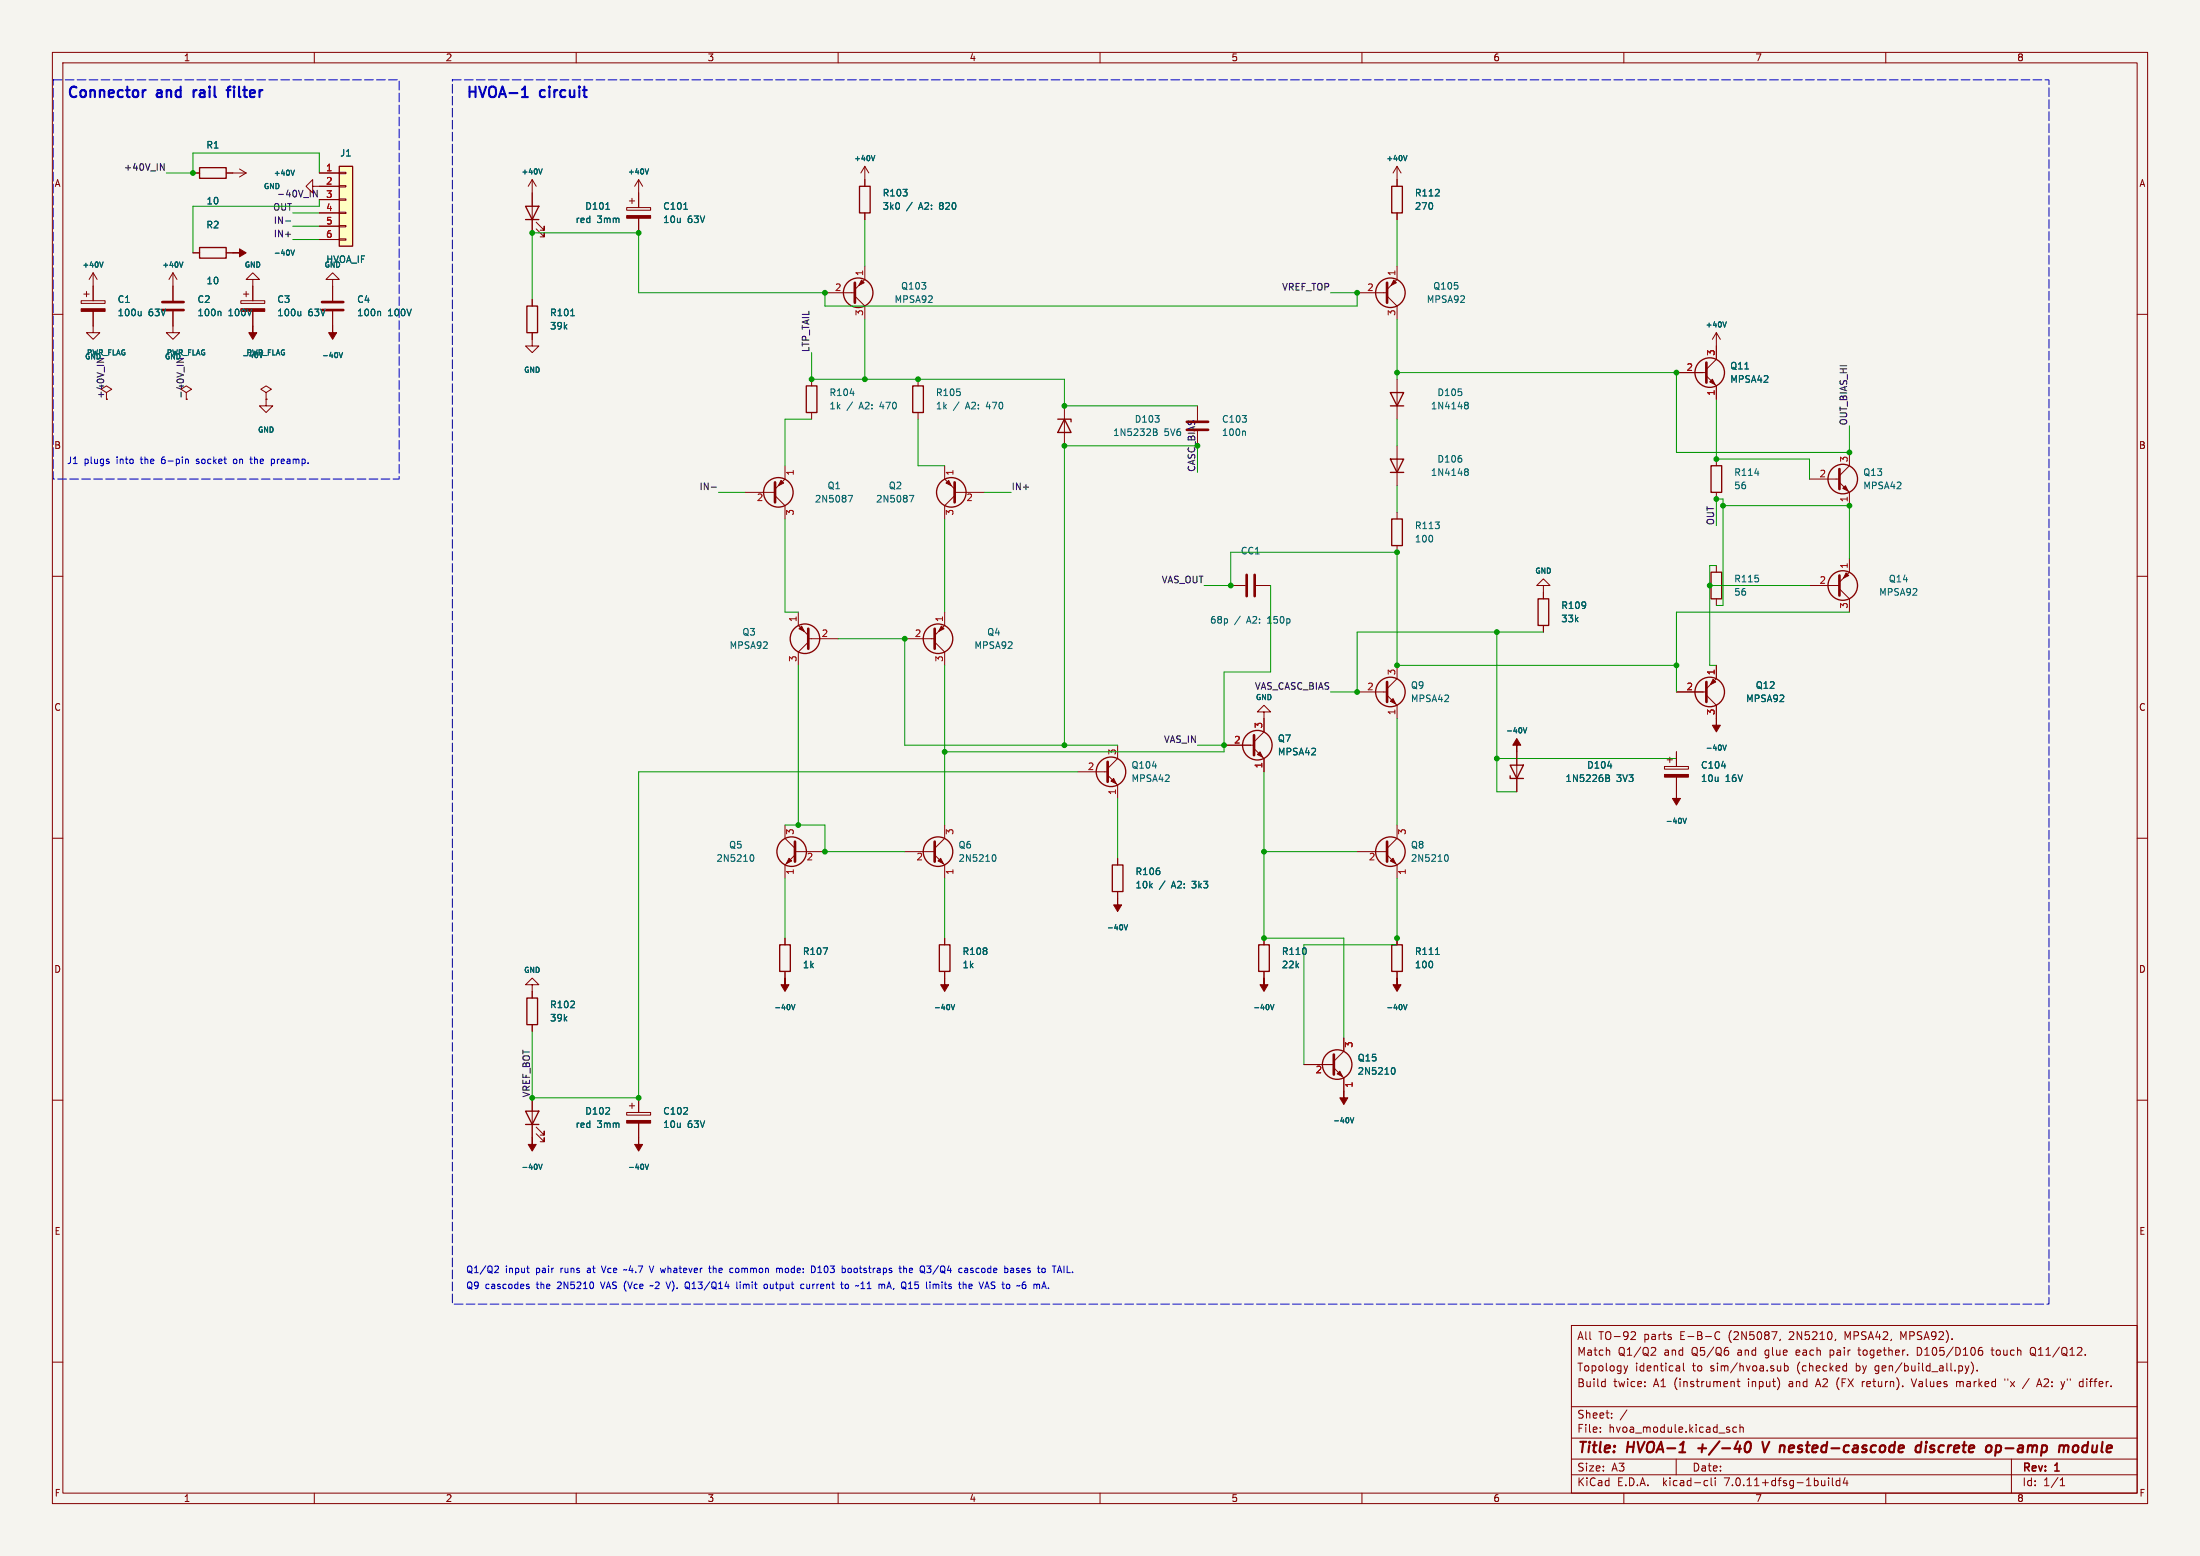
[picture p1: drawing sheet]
<svg xmlns="http://www.w3.org/2000/svg" width="420mm" height="297mm" viewBox="0 0 420 297" stroke-linecap="round" stroke-linejoin="round" font-family="sans-serif">
<path d="M0 0h420v297h-420z" fill="#f5f4ef" stroke="#f5f4ef" stroke-width=".19"/>
<g fill="none" stroke="#840000" stroke-width=".19">
<path d="M10 10h400v277h-400zM12 12h396v273h-396zM60 10v2M110 10v2M160 10v2M210 10v2M260 10v2M310 10v2M360 10v2M36.8 33h1.3M43.2 33h3.8M45.7 32.3l1.3 .7"/>
<path d="M47 33l-1.3 .8M59.7 35.6v-1.3l-1.3 1.3 1.3 1.2v-1.2h5.1M61 33h3.8M61 38.1h3.8M64.8 38h1.2v.2h-1.2zM64.8 35.4h1.2v.3h-1.2zM64.8 32.9h1.2v.2h-1.2zM101.6 34.3v10.2M101.6 34.3l-.8 1.3M101.6 34.3l.8 1.3M119.6 39.6h4.6v.5h-4.6zM120.1 38.4h1.1"/>
<path d="M120.6 37.8v1.1M121.9 34.3l-.7 1.3M121.9 34.3v5.3M121.9 34.3l.8 1.3M165.1 31.8l-.8 1.2M165.1 31.8v3.8M165.1 31.8l.8 1.2M266.7 31.8v3.8M266.7 31.8l-.8 1.2M266.7 31.8l.8 1.2M10 60h2M15.5 57.4h4.6v.5h-4.6z"/>
<path d="M16 56.1h1M16.5 55.6v1M17.8 59.4v4.1h1.2l-1.2 1.3-1.3-1.3h1.3M17.8 52.1l-.8 1.2M17.8 52.1v5.3M17.8 52.1l.7 1.2M33 59.4v4.1h1.3l-1.3 1.3-1.3-1.3h1.3M33 52.1v5.3M33 52.1l-.7 1.2M33 52.1l.8 1.2M36.8 48.3h1.3M43.2 48.3h1.2"/>
<path d="M46 57.4h4.5v.5h-4.5zM46.5 56.1h1M47 55.6v1M48.3 53.3h1.2l-1.2-1.2-1.3 1.2h1.3v4.1M48.3 59.4v2.8M61 40.6h3.8M61 43.2h3.8M61 45.7h3.8M63.5 53.3h1.3l-1.3-1.2-1.3 1.2h1.3v4.1M63.5 59.4v2.8M64.8 45.6h1.2v.2h-1.2zM64.8 43.1h1.2v.2h-1.2z"/>
<path d="M64.8 40.5h1.2v.3h-1.2zM101.6 57.2v1.2M102.4 43.7l1.5 1.5v-.7v.7h-.8M102.4 42.4l1.5 1.5v-.7v.7h-.8M121.9 41.7v2.8M157.5 55.9h5.7M163.2 56.5l1.9 1.9v2.6M165.1 40.6v1.3M165.1 50.8v2.5l-1.9 1.9M259.1 55.9h5.7M264.8 56.5l1.9 1.9v2.6M266.7 40.6v1.3"/>
<path d="M266.7 50.8v2.5l-1.9 1.9M408 60h2M20.3 74.9l1-.6-1-.6-1 .6 1 .6v1.3M35.6 74.9l1-.6-1-.6-1.1 .6 1.1 .6v1.3M50.8 76.2v1.3h1.3l-1.3 1.2-1.3-1.2h1.3M50.8 74.9l1-.6-1-.6-1 .6 1 .6v1.3M50.8 76.2h.1M101.6 63.5v2.5h1.3l-1.3 1.3-1.3-1.3h1.3M154.9 72.4v1.3M154.9 78.7v1.3M175.3 72.4v1.3M175.3 78.7v1.3"/>
<path d="M203.2 77.5v7.6M228.6 77.5v2.8M266.7 72.4v7.6M320 71.1h5.8M325.8 71.8l1.9 1.9v2.5M327.7 63.5v5.1l-1.9 1.9M327.7 63.5l-.8 1.3M327.7 63.5l.7 1.3M142.2 94h5.8M148 94.6l1.9 1.9v2.6M149.9 88.9v2.5l-1.9 1.9M180.3 88.9v2.5l1.9 1.9"/>
<path d="M182.2 94h5.8M182.2 94.6l-1.9 1.9v2.6M266.7 85.1v7.6M266.7 97.8v1.3M327.7 87.6v1.3M327.7 94v1.3M345.4 91.4h5.8M351.2 92.1l1.9 1.9v2.5M353.1 86.4v2.5l-1.9 1.9M10 110h2M152.4 116.8v2.6l1.9 1.9M180.3 116.8v2.6l-1.9 1.9"/>
<path d="M234.9 111.8h2.8M239.8 111.8h2.8M266.7 104.1v1.3M294.6 111.8h1.3l-1.3-1.3-1.2 1.3h1.2v2.5M294.6 119.4v1.3M327.7 108v1.2M327.7 114.3v1.3M345.4 111.8h5.8M351.2 112.4l1.9 1.9v2.5M353.1 106.7v2.5l-1.9 1.9M408 110h2M154.3 122.6l-1.9 1.9v2.5"/>
<path d="M154.3 121.9h5.7M172.7 121.9h5.7M178.4 122.6l1.9 1.9v2.5M241.3 135.9h1.3l-1.3-1.3-1.3 1.3h1.3v3.8l-1.9 1.9M259.1 132.1h5.7M264.8 132.7l1.9 1.9v2.6M266.7 127v2.5l-1.9 1.9M320 132.1h5.8M325.8 132.7l1.9 1.9v2.6M327.7 127v2.5l-1.9 1.9M10 160h2M149.9 157.5v2.5l1.9 1.9"/>
<path d="M180.3 157.5v2.5l-1.9 1.9M205.7 147.3h5.8M211.5 148l1.9 1.9v2.5M213.4 142.2v2.6l-1.9 1.9M233.7 142.2h5.7M239.4 142.9l1.9 1.9v2.5M266.7 157.5v2.5l-1.9 1.9M289.6 143.5v7.6M317.8 146.3h4.5v.5h-4.5zM318.3 145h1M318.8 144.5v1M320 143.5v2.8"/>
<path d="M320 148.3v2.8M408 160h2M149.9 179.1v1.2M151.8 163.2l-1.9 1.9v2.5M151.8 162.6h5.7M172.7 162.6h5.7M178.4 163.2l1.9 1.9v2.5M180.3 179.1v1.2M213.4 163.8v1.3M213.4 170.2v1.3M241.3 179.1v1.2M259.1 162.6h5.7"/>
<path d="M264.8 163.2l1.9 1.9v2.5M266.7 179.1v1.2M101.6 188h1.3l-1.3-1.3-1.3 1.3h1.3v2.5M101.6 195.6v1.3M149.9 185.4v1.3M180.3 185.4v1.3M241.3 185.4v1.3M256.5 198.1v2.6l-1.9 1.9M266.7 185.4v1.3M10 210h2M101.6 209.6v7.6M102.4 216.4l1.5 1.5v-.7v.7h-.8"/>
<path d="M102.4 215.1l1.5 1.6v-.8v.8h-.8M119.6 212.3h4.6v.6h-4.6zM120.1 211.1h1.1M120.6 210.6v1M121.9 209.6v2.7M121.9 214.4v2.8M248.9 203.2h5.7M254.6 203.8l1.9 1.9v2.6M408 210h2M10 260h2M300 253h108v32h-108zM307.2 257.8l.1 .9"/>
<path d="M311.6 254.2l.5 .1 .1 .3-.9 1.1h.9M315.4 257.2l.5 .1 .2 .3-.9 1.1h.9M328.3 254.3a.6 .6 0 0 0-.7 0 .6 .6 0 0 0-.2 .7 .56 .56 0 0 0 .3 .6 .56 .56 0 0 0 .6-.1M329.9 257.8l.1 .2-.1 .6M339.9 255.6l-.2 .3M349.4 257.7v1.5M349.4 258.6l.1 .1M349.5 257.7l-.1 .1M350.4 255.6v.2M354.7 257.7h.5M354.9 257.2v1.3l.2 .2M363.4 255.3l-.5-1.1v1.5"/>
<path d="M366.6 257.3l-.6-.1v1.5l.6-.1M376.3 260a1.73 1.73 0 0 1 0 2.3M377.9 257.8h.3l.3 .2-.1 .5-.5 .2M378.1 257.2h.3M380.1 257.7h.6M380.3 257.2v1.3l.4 .2M388.4 257.3a.5 .5 0 0 0-.6-.1 .5 .5 0 0 0-.2 .5v.5a.5 .5 0 0 0 .2 .4 .5 .5 0 0 0 .6 0l-.5-.3M408 260h2M300 278.5h108M300 274.5h108M300 268.5h108M305.5 273.2v.2"/>
<path d="M305.5 272.5v.1M306 263.7l.4 .1M306.4 263.2v1.5M306.4 264.6l-.4 .1M307.7 270.5v.2M307.7 269.8v.1M310 260.7l.4 1M310.4 261.7l-.2 .3M310.6 269.1l-1.3 1.9M310.7 260.7l-.3 1M314 264.5v.2M314 263.8v.1"/>
<path d="M320 278.5v3M320.2 260.7l.4 .1 .1 .9M320.7 261.6l-.5 .1M320.7 261l-.5 .1M321.4 260.2v1.3l.2 .2M330 272.9l.2 .2-.2 .3M330 272.4l.2 .1M330.9 263.7l.2 .2v.8M331.5 272.5l-.4-.1-.3 .3 .1 .6h.6M331.6 263.7h.6M331.8 263.2v1.3l.4 .2M332.2 272.5l.2-.1 .3 .1 .1 .9"/>
<path d="M332.2 271.9v1.5M339.9 261.5l-.4 .2M339.9 260.7v1M340.7 260.8l.4-.1 .3 .3-.2 .6h-.5M340.7 260.2v1.5M352.4 260.7l.1 .1M352.5 261.6l-.1 .1M352.5 260.2v1.5M355.5 263.7v1M355.8 263.7l-.3 .3M364.9 263.2l.5 1.5M373.5 263.7v1"/>
<path d="M374.1 263.8l-.4-.1-.2 .1M375.2 260.7l.3 1M375.5 261.7l-.3 .5M375.9 260.7l-.4 1M377.4 261.5v.2M382.7 263.2v.3M383.3 263.2v.3M384 278.5v6.5M387.4 263.1l-1.3 1.9M388.8 264.7l.5-1.5 .5 1.5M388.9 264.3h.8M60 285v2"/>
<path d="M110 285v2M160 285v2M210 285v2M260 285v2M300 281.5h108M310 285v2M325.6 282.6l.4 .1M326 283.5l-.4 .1M326.7 282.1v1.3l.2 .2M327.4 282.1v.1M327.4 282.6v1M349.1 282.1v.1"/>
<path d="M349.1 282.6v1M349.8 282.1v1.3l.2 .2M351.2 282.7l-.4-.1-.3 .3 .2 .6h.5M351.2 282.1v1.5M352.2 282l-.3 1.1h.9M352.6 282.6v1M360 285v2M393.3 283.6h.9M393.3 282.5l.4-.4v1.5"/>
</g>
<path d="M324.2 276.4h1.5M333.4 275.4a.46 .46 0 0 1 .5-.2 .46 .46 0 0 1 .3 .4 1.15 1.15 0 0 1-.8 1.6l-.1-.1a1.53 1.53 0 0 1 .1-1.7zM336.4 275.2l.5 2 .9-2M366.7 276a.66 .66 0 0 0-1 .3v.5l.1 .3h.8M366.8 275.2l-.2 2M367.7 275.9l-.2 1.3M367.8 275.2l-.1 .1 .1 .1M367.8 275.2v.2M381.1 276h.8l.1 .3v.5a.66 .66 0 0 1-1 .3M381.1 275.9l-.2 2M394.2 276h.6v1.2M395.9 276.1a.52 .52 0 0 1 .5-.2 .52 .52 0 0 1 .4 .4l-.1 .5a.55 .55 0 0 1-.5 .4 .55 .55 0 0 1-.5-.4z" fill="none" stroke="#840000" stroke-width=".4"/>
<g fill="none" stroke="#006464" stroke-width=".19">
<path d="M56.2 32.5l-.3 1M103.5 32.2l-.3 1M115.7 39.9h.7M123.8 32.2l-.3 1M130.5 39.9h.8M167 29.7l-.3 1M268.6 29.7l-.3 1M19.7 50l-.3 1M26.9 59.4v.9M34.9 50l-.3 1M42 59.4l.2 .2v.7M55.5 47.7l.4 1 .3-1"/>
<path d="M57.4 59.4v.9M72.5 59.4l.2 .2v.7M26.9 60.1l-.1 .2M57.4 60.1l-.2 .2M64.7 67.3l.4 1 .3-1M108.9 60.3h.8M162.3 75.1h.8M279.7 76.8h.4l.1 .1 .1 .2-.2 .2M279.7 77.3h.1M279.8 77.3h.3M279.8 77.3l-.1 .1M280.1 77.3l.2 .3-.1 .3-.1 .1h-.4"/>
<path d="M329.6 61.4l-.4 1M161.9 94.6h.9l-.6 1.2M173.6 94.6h.8l-.5 1.2M220.2 81.9l.6 .1 .1 .2-.3 .3M220.2 82.5h.4M220.6 82.5l.3 .2v.3l-.7 .1M237.6 82.3l.2 .2v.6M279.7 90h.1M279.7 89.5h.4l.1 .1 .1 .2-.2 .2M279.8 90h.3M279.8 90l-.1 .1M280.1 90l.2 .3-.1 .3-.1 .1h-.4"/>
<path d="M335 90.3h.8M290.8 138.9l.3 1 .4-1M306.6 147.9l.6 .1v.3l-.2 .2M306.6 148.5h.4M306.9 146.2h.8M307 148.5l.3 .2-.1 .3-.6 .2M321.3 156.2l.3 1 .3-1M328.7 146.2h.7M328.9 142.2l.3 1 .4-1M143.4 163.2l.1-.1a.68 .68 0 0 1 .4 .7 .68 .68 0 0 1-.4 .6l-.1-.1M189.6 163.2l.1-.1a.68 .68 0 0 1 .4 .7 .68 .68 0 0 1-.4 .6l-.1-.1M214.6 176.5l.3 1 .4-1"/>
<path d="M275.9 163.2l.2-.1a.68 .68 0 0 1 .4 .7 .68 .68 0 0 1-.4 .6l-.2-.1M151.1 191.7l.3 1 .4-1M157.1 180.9h.9l-.6 1.3M181.6 191.7l.3 1 .3-1M242.5 191.7l.4 1 .3-1M267.9 191.7l.4 1 .3-1M274 182.2h.8M257.8 213.3l.3 1 .3-1M265.8 203.8h.1a.68 .68 0 0 1 .4 .6 .68 .68 0 0 1-.4 .6h-.1M102.8 222.2l.4 1 .3-1M123.2 222.2l.3 1 .3-1"/>
</g>
<g fill="none" stroke="#840000" stroke-width=".51">
<path d="M31 59.2h4.1M31 57.7h4.1M61.5 59.2h4M61.5 57.7h4M325.8 69.2v3.8M148 92.1v3.8M182.2 92.1v3.8M226.6 82h4M226.6 80.5h4M351.2 89.5v3.8M238 109.7v4.1M239.5 109.7v4.1"/>
<path d="M264.8 130.2v3.8M211.5 145.4v3.8M239.4 140.3v3.8M151.8 160.7v3.8M178.4 160.7v3.8M264.8 160.7v3.8M254.6 201.3v3.8"/>
</g>
<g fill="#840000" stroke="#840000" stroke-width=".19">
<path d="M149.1 91.7l.5 .5-1 .5z"/>
<path d="M164.5 53.5l.5 .5-1 .5z"/>
<path d="M266.1 53.5l.5 .5-1 .5z"/>
<path d="M326.4 72.9l.5-.5 .5 1z"/>
<path d="M119.6 41.1h4.6v.6h-4.6z"/>
<path d="M351.8 93.2l.5-.5 .5 1z"/>
<path d="M180.3 186.7v1.3h.8l-.8 1.2-.7-1.2h.7z"/>
<path d="M149.9 186.7v1.3h.7l-.7 1.2-.8-1.2h.8z"/>
<path d="M150.6 163.8l.5 .5-1 .5z"/>
<path d="M179.1 164.3l.5-.5 .5 1z"/>
<path d="M352.4 109.3l.5 .6-1 .5z"/>
<path d="M265.4 133.9l.5-.5 .5 1z"/>
<path d="M289.6 141l.7 1.2h-.7v1.3v-1.3h-.8z"/>
<path d="M121.9 217.2v1.2h.8l-.8 1.3-.7-1.3h.7z"/>
<path d="M327.7 137.2v1.2h.7l-.7 1.3-.8-1.3h.8z"/>
<path d="M101.6 217.2v1.2h.8l-.8 1.3-.8-1.3h.8z"/>
<path d="M119.6 213.9h4.6v.5h-4.6z"/>
<path d="M317.8 147.8h4.5v.5h-4.5z"/>
<path d="M48.3 62.2v1.3h.7l-.7 1.3-.8-1.3h.8z"/>
<path d="M265.4 164.3l.5-.5 .5 1z"/>
<path d="M46 58.9h4.5v.5h-4.5z"/>
<path d="M266.7 186.7v1.3h.8l-.8 1.2-.8-1.2h.8z"/>
<path d="M44.4 48.3h1.3v-.8l1.3 .8-1.3 .7v-.7z"/>
<path d="M180.6 92.2l.5-.5 .5 1z"/>
<path d="M152.5 120l.5-.5 .5 1z"/>
<path d="M320 151.1v1.3h.8l-.8 1.3-.7-1.3h.7z"/>
<path d="M256.5 208.3v1.3h.8l-.8 1.2-.7-1.2h.7z"/>
<path d="M255.3 205l.5-.5 .5 1z"/>
<path d="M241.3 186.7v1.3h.8l-.8 1.2-.8-1.2h.8z"/>
<path d="M213.4 171.5v1.2h.7l-.7 1.3-.8-1.3h.8z"/>
<path d="M15.5 58.9h4.6v.5h-4.6z"/>
<path d="M327 129.7l.5 .5-1 .5z"/>
<path d="M212.1 149.1l.5-.5 .5 1z"/>
<path d="M240 144l.5-.5 .5 1z"/>
<path d="M179.7 119.5l.5 .5-1 .5z"/>
<path d="M63.5 62.2v1.3h.8l-.8 1.3-.8-1.3h.8z"/>
</g>
<g fill="none" stroke="#840000" stroke-width=".25">
<path d="M38.1 32h5.1v2h-5.1zM64.8 31.8h2.5v15.2h-2.5zM100.3 39.4h2.6l-1.3 2.5zM164.1 35.6h2v5h-2zM265.7 35.6h2v5h-2zM38.1 47.2h5.1v2.1h-5.1zM100.3 41.9h2.6M100.6 58.4h2v5.1h-2zM153.9 73.7h2.1v5h-2.1zM174.2 73.7h2.1v5h-2.1zM265.4 74.9h2.6l-1.3 2.6zM265.4 77.5h2.6"/>
<path d="M201.9 80h2.6v.5M203.2 80l1.3 2.6h-2.6zM265.4 87.6h2.6l-1.3 2.6zM265.4 90.2h2.6M265.7 99.1h2v5h-2zM326.6 88.9h2.1v5.1h-2.1zM293.6 114.3h2.1v5.1h-2.1zM326.6 109.2h2.1v5.1h-2.1zM288.3 148.1v.5h2.5M288.3 146.1h2.5l-1.2 2.5zM212.3 165.1h2.1v5.1h-2.1zM100.6 190.5h2v5.1h-2z"/>
<path d="M148.8 180.3h2.1v5.1h-2.1zM179.3 180.3h2.1v5.1h-2.1zM240.3 180.3h2v5.1h-2zM265.7 180.3h2v5.1h-2zM100.3 212.1h2.6l-1.3 2.5zM100.3 214.6h2.6"/>
<circle cx="163.8" cy="55.9" r="2.82"/>
<circle cx="265.4" cy="55.9" r="2.82"/>
<circle cx="326.4" cy="71.1" r="2.82"/>
<circle cx="148.6" cy="94" r="2.82"/>
<circle cx="181.6" cy="94" r="2.82"/>
<circle cx="351.8" cy="91.4" r="2.82"/>
<circle cx="351.8" cy="111.8" r="2.82"/>
<circle cx="153.7" cy="121.9" r="2.82"/>
<circle cx="179.1" cy="121.9" r="2.82"/>
<circle cx="265.4" cy="132.1" r="2.82"/>
<circle cx="326.4" cy="132.1" r="2.82"/>
<circle cx="212.1" cy="147.3" r="2.82"/>
<circle cx="240" cy="142.2" r="2.82"/>
<circle cx="151.1" cy="162.6" r="2.82"/>
<circle cx="179.1" cy="162.6" r="2.82"/>
<circle cx="265.4" cy="162.6" r="2.82"/>
<circle cx="255.3" cy="203.2" r="2.82"/>
</g>
<g fill="#840000" stroke="#840000" stroke-width=".51">
<path d="M163.2 54v3.8z"/>
<path d="M264.8 54v3.8z"/>
<path d="M351.2 109.9v3.8z"/>
<path d="M154.3 120v3.8z"/>
<path d="M325.8 130.2v3.8z"/>
<path d="M178.4 120v3.8z"/>
</g>
<path d="M64.8 31.8h2.5v15.2h-2.5z" fill="#ffffc2" stroke="#ffffc2" stroke-width=".19"/>
<path d="M30.6 31.2l.7 1.3v-1.3M60.6 36.3v1.3l-.8-1.3v1.3M54.5 42.2h1M19.8 68.4l-1.3 .7M35 68.4l-1.2 .7h1.2M135.8 93h1" fill="none" stroke="#0f0f0f" stroke-width=".19"/>
<path d="M27.8 17.2l-.4 .1M37 17.2v1.3M37.1 17.4l-.1 .2M43.2 17.2h.8M44 16.5l-.4 .1-.1 .2v1.7M99.6 18.5h1.2M99.8 17l.4-.5v2" fill="none" stroke="#0000c2" stroke-width=".4"/>
<g fill="none" stroke="#0000c2" stroke-width=".19">
<path d="M20.8 88.1v.3M35.6 87.6l.4 .2v.7M37.5 88.4l.1 .1M37.7 87.6l-.2 .2 .2 .3M45 87.6l-.3 .1-.2 .2 .1 .5 .4 .1M47.7 87.6h.5M47.9 88.3l.3 .2M51.8 87.7l.4-.1 .2 .3-.1 .5h-.5M94.6 241.6l.4 .1 .2 .3-.8 .9h.8M100.6 245.5l.4 .2v.2l-.4 .1M100.6 245.2h.4M100.6 242.1h.4"/>
<path d="M100.8 242.9h.2M114.6 244.7l.5 1.3M114.8 241.6l.4 1.3M119.1 242.4h.5M124 241.6l.4 1.3 .4-1.3M124.6 245.4h-.3l-.2 .1M128 244.7l-.4 1.3M131 244.8l.3-.1 .3 .2M131 245.7l.6 .3M131.6 245.8l-.3 .2-.3-.1M135.3 242.1h.4M135.4 241.6v1.1l.3 .2"/>
<path d="M136.2 241.6v1.3M136.4 242.1l-.2 .1M139.8 242.1h.1M139.9 242.9h-.1M140.5 242.2v.6M140.6 244.7v1.1l.2 .2M141.3 244.7v.1M141.3 245.1v.9M146 245.2l.3-.1 .2 .3v.3l-.2 .3-.3-.1-.2-.2zM148.3 242.2l.3-.1 .2 .2M148.8 242.3l.2-.2h.3l.1 .8M148.8 242.3v.6"/>
<path d="M153 245.9h.5M153 245.2h.5M154 245.1v.7l.4 .2M155.4 241.7l.2 .5-.2 .7M156.1 242.9h.8M156.5 241.6l-.4 .4M160.5 245.1h.5M160.7 245.9l.3 .1M161.4 245.2l.2-.1 .3 .1 .1 .5-.1 .2-.3 .1-.2-.2zM162.5 242.3l-.2-.2h-.3l-.1 .2 .1 .6h.3l.2-.2M164.4 246h.7M169.3 246l.4-1.3 .5 1.3"/>
<path d="M169.4 245.6h.6M171.6 242.1h.5M171.8 242.7l.3 .2M172.5 242.2l.2-.1h.3l.1 .8M172.5 241.6v1.3M173.4 246h.8M173.7 242.1v.8M174.2 242.4l-.6 .1M176.9 241.6h.8l-.4 .5 .4 .2v.4l-.2 .2h-.4M178.7 245.3l.2-.2 .3 .2M184.1 242.7l.2 .2h.4M184.2 242.1h.5v.8"/>
<path d="M184.2 245.1l.2 .2v.7M184.7 242.4h-.4l-.2 .2M185 245.5l.6-.1-.1-.2-.3-.1-.2 .2v.6h.5M185.3 242.9h.3M185.5 242.1l-.2 .2 .2 .2M189.2 245.9h.6M189.2 245.1l.6 .3M189.9 244.8l-.4-.1-.3 .2M193.1 242.1h.3l.1 .8M193.5 242.9h-.4M193.5 242.4h-.4M194 242.9h.4"/>
<path d="M194.4 242.1l-.4 .2 .1 .1 .3 .1M197.4 245.1v.9M197.6 245.1l-.2 .1M203.7 241.6v1.3h.6"/>
</g>
<path d="M10.2 15.2h66v76.2h-66v-76.2M86.4 15.2h304.8v233.7h-304.8v-233.7" fill="none" stroke="#0000c2" stroke-width=".19" stroke-dasharray="1.7 .6"/>
<g fill="none" stroke="#009600" stroke-width=".19">
<path d="M31.7 33h5.1v-3.8h24.2v3.8M61 38.1v1.3h-24.2v8.9M55.9 40.6h5.1M55.9 43.2h5.1M55.9 45.7h5.1M165.1 41.9v8.9M254 55.9h5.1v2.5h-101.6v-2.5h-35.6v-11.4h-20.3v12.7M266.7 41.9v8.9M154.9 67.3v5.1h48.3v5.1h25.4M165.1 61v11.4M266.7 61v11.4M266.7 71.1h53.3v15.3h33.1v-5.1"/>
<path d="M327.7 76.2v11.4h17.7v3.8M137.2 94h5M149.9 99.1v17.7h2.5M154.9 80h-5v8.9M175.3 80v8.9h5M180.3 99.1v17.7M188 94h5M228.6 90.2v-5.1h-25.4v57.1M266.7 80v5.1M266.7 92.7v5.1M328.9 96.5h24.2v10.2M229.9 111.8h5v-6.4h31.8v21.6h53.3"/>
<path d="M242.6 111.8v16.5h-8.9v15.2h-53.4M326.4 111.8h19M327.7 100.3v-5h1.2v20.3h-1.2M327.7 108h-1.3v19h1.3M353.1 116.8h-33.1v15.3M152.4 127v30.5M160 121.9h12.7v20.3h40.7M180.3 127v30.5M266.7 137.2v20.3M285.7 120.7v30.4h3.9M294.6 120.7h-35.5v11.4h-5.1M149.9 157.5h7.6v5.1h15.2"/>
<path d="M205.7 147.3h-83.8v62.3h-20.3v-12.7M213.4 152.4v11.4M228.6 142.2h5.1M241.3 147.3v31.8h15.2v19M320 143.5v1.3h-34.3M149.9 167.6v11.5M180.3 167.6v11.5M241.3 162.6h17.8M266.7 167.6v12.7h-17.8v22.9"/>
</g>
<g fill="#009600" stroke="#009600" stroke-width=".19">
<circle cx="203.2" cy="85.1" r=".46"/>
<circle cx="203.2" cy="77.5" r=".46"/>
<circle cx="233.7" cy="142.2" r=".46"/>
<circle cx="121.9" cy="44.5" r=".46"/>
<circle cx="157.5" cy="55.9" r=".46"/>
<circle cx="175.3" cy="72.4" r=".46"/>
<circle cx="165.1" cy="72.4" r=".46"/>
<circle cx="154.9" cy="72.4" r=".46"/>
<circle cx="121.9" cy="209.6" r=".46"/>
<circle cx="152.4" cy="157.5" r=".46"/>
<circle cx="157.5" cy="162.6" r=".46"/>
<circle cx="172.7" cy="121.9" r=".46"/>
<circle cx="180.3" cy="143.5" r=".46"/>
<circle cx="36.8" cy="33" r=".46"/>
<circle cx="259.1" cy="132.1" r=".46"/>
<circle cx="234.9" cy="111.8" r=".46"/>
<circle cx="203.2" cy="142.2" r=".46"/>
<circle cx="241.3" cy="179.1" r=".46"/>
<circle cx="241.3" cy="162.6" r=".46"/>
<circle cx="101.6" cy="44.5" r=".46"/>
<circle cx="266.7" cy="179.1" r=".46"/>
<circle cx="285.7" cy="144.8" r=".46"/>
<circle cx="266.7" cy="105.4" r=".46"/>
<circle cx="266.7" cy="71.1" r=".46"/>
<circle cx="285.7" cy="120.7" r=".46"/>
<circle cx="266.7" cy="127" r=".46"/>
<circle cx="259.1" cy="55.9" r=".46"/>
<circle cx="320" cy="71.1" r=".46"/>
<circle cx="320" cy="127" r=".46"/>
<circle cx="326.4" cy="111.8" r=".46"/>
<circle cx="353.1" cy="96.5" r=".46"/>
<circle cx="327.7" cy="87.6" r=".46"/>
<circle cx="327.7" cy="95.3" r=".46"/>
<circle cx="328.9" cy="96.5" r=".46"/>
<circle cx="353.1" cy="86.4" r=".46"/>
</g>
<g font-size="2.8" fill="#0000c2">
<text x="12.7" y="18.8">Connector</text>
<text x="30.1" y="18.8">and</text>
<text x="37.8" y="18.8">rail</text>
<text x="45.2" y="18.8">filter</text>
<text x="88.9" y="18.8">HVOA-1</text>
<text x="103.2" y="18.8">circuit</text>
</g>
<g font-size="2.8" fill="#840000">
<text x="301" y="277.9">Title:</text>
<text x="310.6" y="277.9">HVOA-1</text>
<text x="325" y="277.9">+/-40</text>
<text x="338.2" y="277.9">V nested-cascode</text>
<text x="369" y="277.9">discrete</text>
<text x="383.2" y="277.9">op-amp</text>
<text x="397.9" y="277.9">module</text>
</g>
<g font-size="2.1" fill="#840000">
<text x="301" y="256">All</text>
<text x="305.1" y="256">TO-92</text>
<text x="313.9" y="256">parts</text>
<text x="320.9" y="256">E-B-C</text>
<text x="330.3" y="256">(2N5087,</text>
<text x="342" y="256">2N5210,</text>
<text x="352.7" y="256">MPSA42,</text>
<text x="363.5" y="256">MPSA92).</text>
<text x="301" y="262">Topology</text>
<text x="301" y="259">Match</text>
<text x="308.9" y="259">Q1/Q2</text>
<text x="312.1" y="262">identical</text>
<text x="317.7" y="259">and</text>
<text x="323.1" y="259">Q5/Q6</text>
<text x="323.2" y="262">to</text>
<text x="326.7" y="262">sim/hvoa.sub</text>
<text x="332" y="259">and</text>
<text x="337.3" y="259">glue</text>
<text x="343.3" y="262">(checked</text>
<text x="343.4" y="259">each</text>
<text x="350" y="259">pair</text>
<text x="354.7" y="262">by</text>
<text x="355.7" y="259">together.</text>
<text x="358.5" y="262">gen/build_all.py).</text>
<text x="367" y="259">D105/D106</text>
<text x="381.4" y="259">touch</text>
<text x="388.9" y="259">Q11/Q12.</text>
<text x="301" y="265">Build</text>
<text x="308" y="265">twice:</text>
<text x="315.7" y="265">A1 (instrument</text>
<text x="334" y="265">input)</text>
<text x="341.9" y="265">and</text>
<text x="347.3" y="265">A2 (FX</text>
<text x="356.3" y="265">return).</text>
<text x="366" y="265">Values</text>
<text x="374.6" y="265">marked</text>
<text x="384.1" y="265">&quot;x</text>
<text x="390.6" y="265">A2:</text>
<text x="395.3" y="265">y&quot;</text>
<text x="398.9" y="265">differ.</text>
<text x="301" y="273.7">File:</text>
<text x="301" y="271">Sheet:</text>
<text x="307.1" y="273.7">hvoa_module.kicad_sch</text>
<text x="301" y="281.1">Size:</text>
<text x="307.6" y="281.1">A3</text>
<text x="323" y="281.1">Date:</text>
<text x="386" y="281.3">Rev:</text>
<text x="392.4" y="281.3">1</text>
<text x="301" y="283.9">KiCad</text>
<text x="308.7" y="283.9">E.D.A.</text>
<text x="317.6" y="283.9">kicad-cli</text>
<text x="329.5" y="283.9">7.0.11+dfsg-1build4</text>
<text x="386" y="283.9">Id:</text>
<text x="390.1" y="283.9">1/1</text>
</g>
<g font-size="1.8" fill="#840000">
<text x="35" y="11.9">1</text>
<text x="85" y="11.9">2</text>
<text x="135" y="11.9">3</text>
<text x="185" y="11.9">4</text>
<text x="235" y="11.9">5</text>
<text x="285" y="11.9">6</text>
<text x="335" y="11.9">7</text>
<text x="385" y="11.9">8</text>
<text x="10.3" y="35.9">A</text>
<text x="408.3" y="35.9">A</text>
<text x="20" y="76.2" transform="rotate(-90 20 76.2)">+40V_IN</text>
<text x="35.2" y="76.2" transform="rotate(-90 35.2 76.2)">-40V_IN</text>
<text x="10.3" y="85.9">B</text>
<text x="408.2" y="85.9">B</text>
<text x="10.3" y="135.9">C</text>
<text x="408.2" y="135.9">C</text>
<text x="10.3" y="185.9">D</text>
<text x="408.2" y="185.9">D</text>
<text x="10.3" y="235.9">E</text>
<text x="408.3" y="235.9">E</text>
<text x="10.3" y="285.9">F</text>
<text x="35" y="286.9">1</text>
<text x="85" y="286.9">2</text>
<text x="135" y="286.9">3</text>
<text x="185" y="286.9">4</text>
<text x="235" y="286.9">5</text>
<text x="285" y="286.9">6</text>
<text x="335" y="286.9">7</text>
<text x="385" y="286.9">8</text>
<text x="408.3" y="285.9">F</text>
</g>
<g font-size="1.8" fill="#006464">
<text x="39.3" y="28.5">R1</text>
<text x="64.8" y="30.1">J1</text>
<text x="39.3" y="39.2">10</text>
<text x="111.6" y="40.2">D101</text>
<text x="126.5" y="40.2">C101</text>
<text x="168.4" y="37.7">R103</text>
<text x="168.4" y="40.2">3k0</text>
<text x="173" y="40.2">/</text>
<text x="175.5" y="40.2">A2:</text>
<text x="179.6" y="40.2">820</text>
<text x="270" y="37.7">R112</text>
<text x="270" y="40.2">270</text>
<text x="39.3" y="43.8">R2</text>
<text x="109.8" y="42.8">red</text>
<text x="114" y="42.8">3mm</text>
<text x="126.5" y="42.8">10u</text>
<text x="131.2" y="42.8">63V</text>
<text x="62.2" y="50.4">HVOA_IF</text>
<text x="22.4" y="58">C1</text>
<text x="37.6" y="58">C2</text>
<text x="39.3" y="54.5">10</text>
<text x="52.8" y="58">C3</text>
<text x="68.1" y="58">C4</text>
<text x="170.7" y="58">MPSA92</text>
<text x="171.9" y="55.5">Q103</text>
<text x="272.3" y="58">MPSA92</text>
<text x="273.5" y="55.5">Q105</text>
<text x="22.4" y="60.6">100u</text>
<text x="28.3" y="60.6">63V</text>
<text x="37.6" y="60.6">100n</text>
<text x="43.5" y="60.6">100V</text>
<text x="52.8" y="60.6">100u</text>
<text x="58.8" y="60.6">63V</text>
<text x="68.1" y="60.6">100n</text>
<text x="74" y="60.6">100V</text>
<text x="104.9" y="60.6">R101</text>
<text x="104.9" y="63.1">39k</text>
<text x="330.2" y="70.7">Q11</text>
<text x="158.3" y="75.8">R104</text>
<text x="178.6" y="75.8">R105</text>
<text x="274.3" y="75.8">D105</text>
<text x="330.2" y="73.3">MPSA42</text>
<text x="158.3" y="78.3">1k</text>
<text x="161.7" y="78.3">/</text>
<text x="164.2" y="78.3">A2:</text>
<text x="168.2" y="78.3">470</text>
<text x="178.6" y="78.3">1k</text>
<text x="182" y="78.3">/</text>
<text x="184.5" y="78.3">A2:</text>
<text x="188.6" y="78.3">470</text>
<text x="212.4" y="83.4">1N5232B</text>
<text x="216.5" y="80.9">D103</text>
<text x="222.2" y="83.4">5V6</text>
<text x="233.2" y="80.9">C103</text>
<text x="233.2" y="83.4">100n</text>
<text x="273.1" y="78.3">1N4148</text>
<text x="274.3" y="88.5">D106</text>
<text x="157.9" y="93.6">Q1</text>
<text x="169.6" y="93.6">Q2</text>
<text x="273.1" y="91">1N4148</text>
<text x="331" y="91">R114</text>
<text x="331" y="93.6">56</text>
<text x="355.6" y="91">Q13</text>
<text x="355.6" y="93.6">MPSA42</text>
<text x="155.5" y="96.1">2N5087</text>
<text x="167.2" y="96.1">2N5087</text>
<text x="270" y="101.2">R113</text>
<text x="236.8" y="106">CC1</text>
<text x="270" y="103.7">100</text>
<text x="331" y="111.4">R115</text>
<text x="331" y="113.9">56</text>
<text x="358.6" y="113.9">MPSA92</text>
<text x="360.5" y="111.4">Q14</text>
<text x="230.9" y="119.2">68p</text>
<text x="235.7" y="119.2">/</text>
<text x="238.2" y="119.2">A2:</text>
<text x="242.2" y="119.2">150p</text>
<text x="298" y="116.4">R109</text>
<text x="298" y="119">33k</text>
<text x="139.2" y="124.1">MPSA92</text>
<text x="141.6" y="121.5">Q3</text>
<text x="185.9" y="124.1">MPSA92</text>
<text x="188.4" y="121.5">Q4</text>
<text x="269.3" y="131.7">Q9</text>
<text x="335.1" y="131.7">Q12</text>
<text x="269.3" y="134.2">MPSA42</text>
<text x="333.2" y="134.2">MPSA92</text>
<text x="243.8" y="141.8">Q7</text>
<text x="215.9" y="149.5">MPSA42</text>
<text x="215.9" y="146.9">Q104</text>
<text x="243.8" y="144.4">MPSA42</text>
<text x="298.8" y="149.5">1N5226B</text>
<text x="302.9" y="146.9">D104</text>
<text x="308.6" y="149.5">3V3</text>
<text x="324.6" y="146.9">C104</text>
<text x="324.6" y="149.5">10u</text>
<text x="329.4" y="149.5">16V</text>
<text x="136.7" y="164.7">2N5210</text>
<text x="139.1" y="162.2">Q5</text>
<text x="182.9" y="162.2">Q6</text>
<text x="182.9" y="164.7">2N5210</text>
<text x="216.7" y="167.2">R106</text>
<text x="269.3" y="162.2">Q8</text>
<text x="269.3" y="164.7">2N5210</text>
<text x="216.7" y="169.8">10k</text>
<text x="221.3" y="169.8">/</text>
<text x="223.8" y="169.8">A2:</text>
<text x="227.9" y="169.8">3k3</text>
<text x="153.2" y="182.5">R107</text>
<text x="153.2" y="185">1k</text>
<text x="183.7" y="182.5">R108</text>
<text x="183.7" y="185">1k</text>
<text x="244.6" y="182.5">R110</text>
<text x="244.6" y="185">22k</text>
<text x="270" y="182.5">R111</text>
<text x="270" y="185">100</text>
<text x="104.9" y="192.6">R102</text>
<text x="104.9" y="195.2">39k</text>
<text x="259.1" y="202.8">Q15</text>
<text x="259.1" y="205.3">2N5210</text>
<text x="109.8" y="215.5">red</text>
<text x="111.6" y="213">D102</text>
<text x="114" y="215.5">3mm</text>
<text x="126.5" y="213">C102</text>
<text x="126.5" y="215.5">10u</text>
<text x="131.2" y="215.5">63V</text>
</g>
<g font-size="1.8" fill="#0f0f0f">
<text x="23.6" y="32.7">+40V_IN</text>
<text x="52" y="40.3">OUT</text>
<text x="52.8" y="37.7">-40V_IN</text>
<text x="52.2" y="45.4">IN+</text>
<text x="52.2" y="42.8">IN-</text>
<text x="244.7" y="55.5">VREF_TOP</text>
<text x="154.6" y="67.3" transform="rotate(-90 154.6 67.3)">LTP_TAIL</text>
<text x="352.7" y="81.3" transform="rotate(-90 352.7 81.3)">OUT_BIAS_HI</text>
<text x="133.4" y="93.6">IN-</text>
<text x="193" y="93.6">IN+</text>
<text x="327.3" y="100.3" transform="rotate(-90 327.3 100.3)">OUT</text>
<text x="221.7" y="111.4">VAS_OUT</text>
<text x="239.5" y="131.7">VAS_CASC_BIAS</text>
<text x="222.1" y="141.9">VAS_IN</text>
</g>
<g font-size="1.8" fill="#a90000">
<text x="62.2" y="32.8">1</text>
<text x="62.2" y="35.3">2</text>
<text x="62.2" y="37.8">3</text>
<text x="62.2" y="40.4">4</text>
<text x="62.2" y="42.9">5</text>
<text x="62.2" y="45.5">6</text>
<text x="164.8" y="52.8" transform="rotate(-90 164.8 52.8)">1</text>
<text x="266.4" y="52.8" transform="rotate(-90 266.4 52.8)">1</text>
<text x="159.3" y="55.6">2</text>
<text x="260.9" y="55.6">2</text>
<text x="164.8" y="60.4" transform="rotate(-90 164.8 60.4)">3</text>
<text x="266.4" y="60.4" transform="rotate(-90 266.4 60.4)">3</text>
<text x="321.9" y="70.9">2</text>
<text x="327.4" y="68" transform="rotate(-90 327.4 68)">3</text>
<text x="327.4" y="75.6" transform="rotate(-90 327.4 75.6)">1</text>
<text x="352.8" y="88.3" transform="rotate(-90 352.8 88.3)">3</text>
<text x="144.4" y="96">2</text>
<text x="151.8" y="90.9" transform="rotate(-90 151.8 90.9)">1</text>
<text x="182.3" y="90.9" transform="rotate(-90 182.3 90.9)">1</text>
<text x="184.4" y="96">2</text>
<text x="347.3" y="91.2">2</text>
<text x="352.8" y="96" transform="rotate(-90 352.8 96)">1</text>
<text x="151.8" y="98.5" transform="rotate(-90 151.8 98.5)">3</text>
<text x="182.3" y="98.5" transform="rotate(-90 182.3 98.5)">3</text>
<text x="347.3" y="111.5">2</text>
<text x="352.8" y="108.7" transform="rotate(-90 352.8 108.7)">1</text>
<text x="152.1" y="118.8" transform="rotate(-90 152.1 118.8)">1</text>
<text x="180.1" y="118.8" transform="rotate(-90 180.1 118.8)">1</text>
<text x="352.8" y="116.3" transform="rotate(-90 352.8 116.3)">3</text>
<text x="156.8" y="121.7">2</text>
<text x="174.6" y="121.7">2</text>
<text x="152.1" y="126.4" transform="rotate(-90 152.1 126.4)">3</text>
<text x="180.1" y="126.4" transform="rotate(-90 180.1 126.4)">3</text>
<text x="260.9" y="131.8">2</text>
<text x="266.4" y="129" transform="rotate(-90 266.4 129)">3</text>
<text x="321.9" y="131.8">2</text>
<text x="327.4" y="129" transform="rotate(-90 327.4 129)">1</text>
<text x="266.4" y="136.6" transform="rotate(-90 266.4 136.6)">1</text>
<text x="327.4" y="136.6" transform="rotate(-90 327.4 136.6)">3</text>
<text x="235.5" y="142">2</text>
<text x="241" y="139.1" transform="rotate(-90 241 139.1)">3</text>
<text x="207.6" y="147.1">2</text>
<text x="213.1" y="144.2" transform="rotate(-90 213.1 144.2)">3</text>
<text x="241" y="146.8" transform="rotate(-90 241 146.8)">1</text>
<text x="213.1" y="151.8" transform="rotate(-90 213.1 151.8)">1</text>
<text x="151.8" y="159.5" transform="rotate(-90 151.8 159.5)">3</text>
<text x="182.3" y="159.5" transform="rotate(-90 182.3 159.5)">3</text>
<text x="268.7" y="159.5" transform="rotate(-90 268.7 159.5)">3</text>
<text x="151.8" y="167.1" transform="rotate(-90 151.8 167.1)">1</text>
<text x="153.9" y="164.5">2</text>
<text x="174.9" y="164.5">2</text>
<text x="182.3" y="167.1" transform="rotate(-90 182.3 167.1)">1</text>
<text x="261.2" y="164.5">2</text>
<text x="268.7" y="167.1" transform="rotate(-90 268.7 167.1)">1</text>
<text x="258.5" y="200.1" transform="rotate(-90 258.5 200.1)">3</text>
<text x="251.1" y="205.2">2</text>
<text x="258.5" y="207.7" transform="rotate(-90 258.5 207.7)">1</text>
</g>
<g font-size="1.8" fill="#0000c2">
<text x="12.7" y="88.7">J1</text>
<text x="16" y="88.7">plugs</text>
<text x="22.4" y="88.7">into</text>
<text x="27.2" y="88.7">the</text>
<text x="31.3" y="88.7">6-pin</text>
<text x="38.1" y="88.7">socket</text>
<text x="45.4" y="88.7">on</text>
<text x="48.9" y="88.7">the</text>
<text x="53" y="88.7">preamp.</text>
<text x="88.9" y="243.1">Q1/Q2</text>
<text x="96.5" y="243.1">input</text>
<text x="102.4" y="243.1">pair</text>
<text x="107.3" y="243.1">runs</text>
<text x="112.6" y="243.1">at</text>
<text x="115.6" y="243.1">Vce</text>
<text x="120.1" y="243.1">~4.7</text>
<text x="125.2" y="243.1">V whatever</text>
<text x="136.9" y="243.1">the</text>
<text x="141" y="243.1">common</text>
<text x="150.1" y="243.1">mode:</text>
<text x="157" y="243.1">D103</text>
<text x="163" y="243.1">bootstraps</text>
<text x="174.2" y="243.1">the</text>
<text x="178.4" y="243.1">Q3/Q4</text>
<text x="185.9" y="243.1">cascode</text>
<text x="194.9" y="243.1">bases</text>
<text x="201.5" y="243.1">to</text>
<text x="204.5" y="243.1">TAIL.</text>
<text x="88.9" y="246.1">Q9</text>
<text x="92.6" y="246.1">cascodes</text>
<text x="102.6" y="246.1">the</text>
<text x="106.7" y="246.1">2N5210</text>
<text x="115.2" y="246.1">VAS (Vce</text>
<text x="125.1" y="246.1">~2</text>
<text x="128.4" y="246.1">V).</text>
<text x="132.1" y="246.1">Q13/Q14</text>
<text x="142.1" y="246.1">limit</text>
<text x="147.5" y="246.1">output</text>
<text x="154.8" y="246.1">current</text>
<text x="162.7" y="246.1">to</text>
<text x="165.7" y="246.1">~11</text>
<text x="170.2" y="246.1">mA,</text>
<text x="174.8" y="246.1">Q15</text>
<text x="179.7" y="246.1">limits</text>
<text x="186.2" y="246.1">the</text>
<text x="190.3" y="246.1">VAS to</text>
<text x="197.9" y="246.1">~6</text>
</g>
<g font-size="1.8" fill="#009600">
<text x="228.3" y="90.2" transform="rotate(-90 228.3 90.2)">CASC_BIAS</text>
<text x="101.3" y="209.5" transform="rotate(-90 101.3 209.5)">VREF_BOT</text>
</g>
<g font-size="1.4" fill="#006464">
<text x="52.2" y="33.7">+40V</text>
<text x="99.5" y="33.5">+40V</text>
<text x="119.8" y="33.5">+40V</text>
<text x="163" y="31">+40V</text>
<text x="264.6" y="31">+40V</text>
<text x="50.3" y="36.3">GND</text>
<text x="15.7" y="51.3">+40V</text>
<text x="30.9" y="51.3">+40V</text>
<text x="46.6" y="51.3">GND</text>
<text x="52.2" y="49">-40V</text>
<text x="61.8" y="51.3">GND</text>
<text x="325.5" y="62.7">+40V</text>
<text x="16.1" y="68.8">GND</text>
<text x="16.5" y="68">PWR_FLAG</text>
<text x="31.4" y="68.8">GND</text>
<text x="31.7" y="68">PWR_FLAG</text>
<text x="46.1" y="68.5">-40V</text>
<text x="47" y="68">PWR_FLAG</text>
<text x="61.4" y="68.5">-40V</text>
<text x="99.9" y="71.3">GND</text>
<text x="49.1" y="82.8">GND</text>
<text x="293" y="109.7">GND</text>
<text x="239.6" y="133.8">GND</text>
<text x="287.4" y="140.2">-40V</text>
<text x="325.5" y="143.5">-40V</text>
<text x="317.9" y="157.4">-40V</text>
<text x="211.2" y="177.8">-40V</text>
<text x="99.9" y="185.9">GND</text>
<text x="147.7" y="193">-40V</text>
<text x="178.2" y="193">-40V</text>
<text x="239.2" y="193">-40V</text>
<text x="264.6" y="193">-40V</text>
<text x="254.4" y="214.6">-40V</text>
<text x="99.5" y="223.5">-40V</text>
<text x="119.8" y="223.5">-40V</text>
</g>
</svg>
